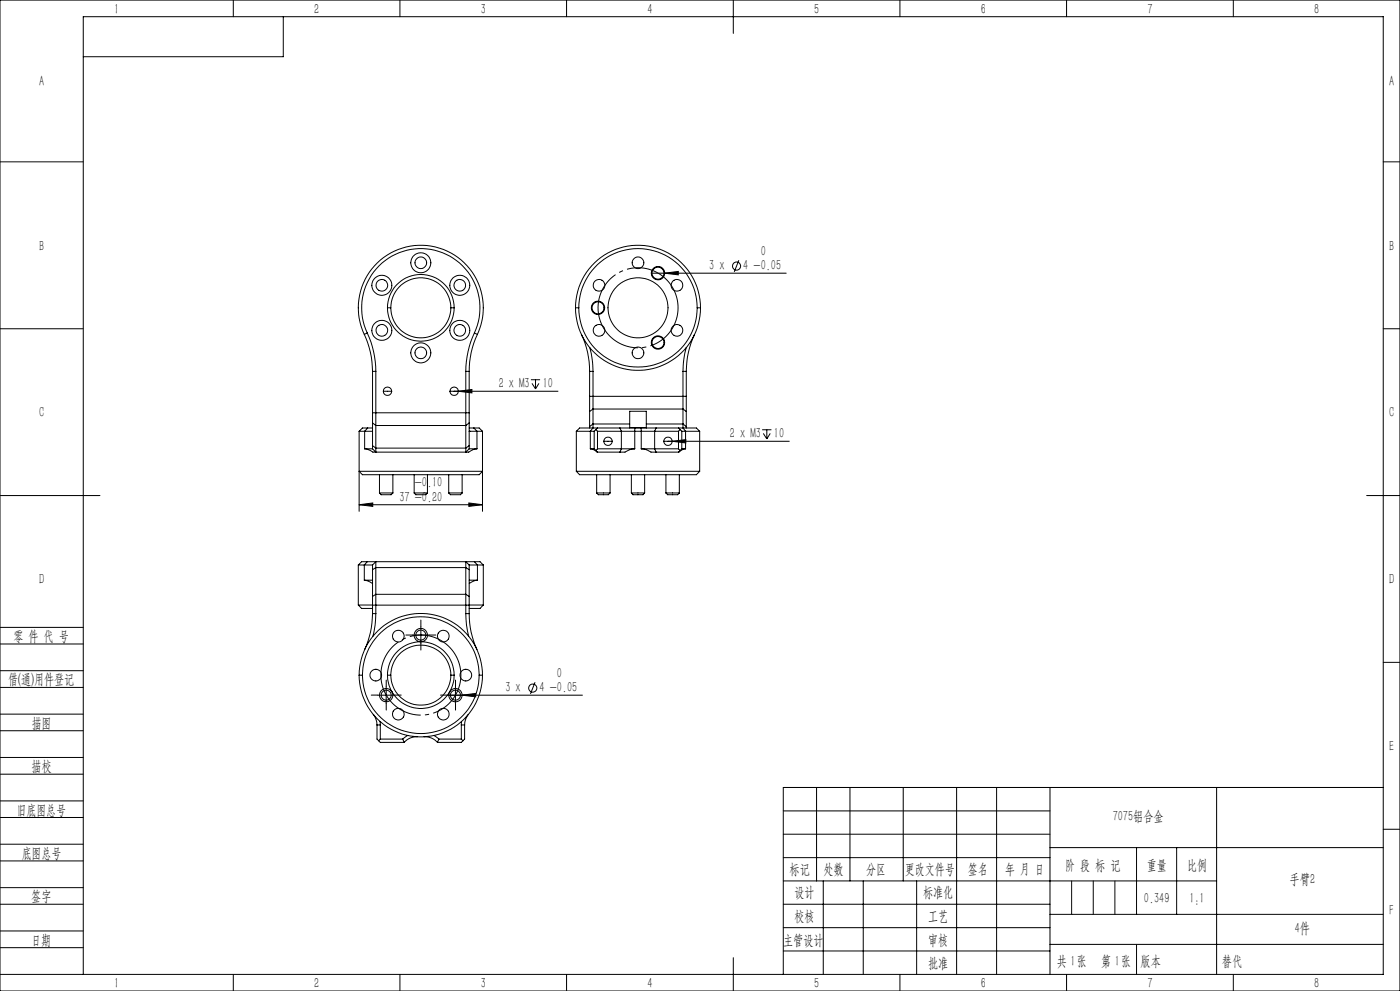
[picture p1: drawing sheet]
<svg xmlns="http://www.w3.org/2000/svg" width="420mm" height="297mm" viewBox="0 0 420 297" stroke-linecap="round" stroke-linejoin="round" font-family="sans-serif">
<g fill="none" stroke="#000" stroke-width=".3">
<path d="M0 0h420v297h-420zM70 0v5M85 5v12h-60M120 0v5M170 0v5M220 0v10M270 0v5M320 0v5M370 0v5M0 48.5h25M415 48.5h5M221.7 78l-1.4 3.5"/>
<path d="M0 98.5h25M110.2 99.8a27.7 27.7 0 0 1 2.5 11.5M110.2 99.8a17.8 17.8 0 0 1 16-25.3 17.8 17.8 0 0 1 16.1 25.3M110.2 99.8l-.9 .4M116.2 92.2a10 10 0 0 1 10-9.9 10 10 0 0 1 10 9.9M116.2 92.2a10 10 0 0 0 10 10.1 10 10 0 0 0 10-10.1M116.2 92.2h1M117.2 92.2a9 9 0 0 1 9-9 9 9 0 0 1 9.1 9M117.2 92.2a9 9 0 0 0 9 9.1 9 9 0 0 0 9.1-9.1M135.3 92.2h.9M142.3 99.8a27.7 27.7 0 0 0-2.6 11.5M142.3 99.8l.9 .4"/>
<path d="M172.6 92.2a18.8 18.8 0 0 1 18.8-18.7 18.8 18.8 0 0 1 18.7 18.7M172.6 92.2a18.8 18.8 0 0 0 18.8 18.8 18.8 18.8 0 0 0 18.7-18.8M172.6 92.2h1M173.6 92.2a17.8 17.8 0 0 1 17.8-17.7 17.8 17.8 0 0 1 17.8 17.7M173.6 92.2a17.8 17.8 0 0 0 17.8 17.8 17.8 17.8 0 0 0 17.8-17.8M195.4 81.9h40.5M199.4 81.9l4.1-.6v1.1zM209.2 92.2h.9M415 98.5h5M109.3 100.2a26.4 26.4 0 0 1 2.5 11.1M109.3 100.2a18.7 18.7 0 0 1 17-26.7 18.7 18.7 0 0 1 16.9 26.7M111.8 111.3h.9"/>
<path d="M111.8 111.3v12.4M112.7 111.3v16.2M115 117.3a1.25 1.25 0 0 0 1.3 1.2 1.25 1.25 0 0 0 1.2-1.2M115 117.3a1.25 1.25 0 0 1 1.3-1.3 1.25 1.25 0 0 1 1.2 1.3M115 117.3h2.5M135 117.3a1.23 1.23 0 0 0 1.2 1.2 1.23 1.23 0 0 0 1.3-1.2M135 117.3a1.24 1.24 0 0 1 1.2-1.3 1.24 1.24 0 0 1 1.3 1.3M135 117.3h32.4M137.5 117.3l4.1-.6v1.1zM139.7 111.3v16.2M139.7 111.3h1.1M140.8 111.3v12.4"/>
<path d="M143.2 100.2a25.1 25.1 0 0 0-2.4 11.1M159.3 113.8h2.7M159.6 114.9l1.1 1.7M160.7 113.8v2.8M161.7 114.9l-1 1.7M174.4 100.2a25.1 25.1 0 0 1 2.5 11.1M176.9 118.8v4.5M176.9 111.3h1M176.9 111.3v7.5M176.9 118.8h29M177 104.2a28 28 0 0 1 .9 7.1M177.9 111.3v11.3"/>
<path d="M204.9 111.3v11.3M204.9 111.3h1M205.8 104.2a28 28 0 0 0-.9 7.1M205.9 118.8v4.5M205.9 111.3v7.5M208.4 100.2a26.4 26.4 0 0 0-2.5 11.1M107.7 129.3h1.7M107.7 129.3v23.9M109.4 134.5l1.1 .3a3.1 3.1 0 0 0 2.2 .7M109.4 134.5h2.4M109.4 129.3h2.3M109.4 129.3v5.2"/>
<path d="M110.3 128.3h1.5M110.3 128.3h-1.6l-1 1M110.3 128.3l-.9 1M111.8 123.7v3M111.8 133.6v.9M111.8 123.7h29M111.8 126.7v6.9M111.8 126.7l.9 .8M111.8 133.6l.9 .7M111.8 134.5l.9 1M112.7 134.3v1.2M112.7 127.5v6.8"/>
<path d="M112.7 127.5h27M112.7 134.3h27M112.7 135.5h27M139.7 134.3v1.2M139.7 127.5v6.8M140.8 123.7v3M140.8 133.6v.9M140.8 129.3h.1M140.8 134.5h2.3M140.8 129.3h2.3M140.8 128.3h1.4M140.8 126.7v6.9"/>
<path d="M140.8 126.7l-1.1 .8M140.8 133.6l-1.1 .7M140.8 134.5l-1.1 1M142.2 128.3h1.6l.9 1M142.2 128.3l.9 1M143.1 134.5l-1.1 .2-1.4 .8h-.9M143.1 129.3h1.6M143.1 129.3v5.2M144.7 129.3v23.9M172.9 129.3h4.2M172.9 129.3v11.9M176.9 127.8v.5"/>
<path d="M176.9 123.3v4.5M177.1 134.5l.9 .3 1.2 .7M177.1 134.5h1.2M177.1 129.3h1.2M177.1 129.3v5.2M177.9 128.3h1.3M177.9 128.3h-4l-1 1M177.9 128.3l-.8 1M177.9 127.1v1M177.9 127.1h11M177.9 122.6v4.5M177.9 128.1v.1"/>
<path d="M177.9 127.1l-1 .7M177.9 122.6h27M177.9 122.6l-1 .7M177.9 128.1l-.1 .2M178.3 134.5l.9 1M178.3 129.3v5.2M178.8 128.8l.4 .5M179.2 135.5h6.8M179.2 129.3h7.2M179.2 134.5h7.2M179.2 129.3v5.2M179.2 128.3h6.8"/>
<path d="M179.2 134.5l-.4 .5M179.2 128.3l-.9 1M181.2 132.3a1.25 1.25 0 0 0 1.2 1.2 1.25 1.25 0 0 0 1.3-1.2M181.2 132.3a1.25 1.25 0 0 1 1.2-1.3 1.25 1.25 0 0 1 1.3 1.3M181.2 132.3h2.5M186 128.3h4.5M186 128.3l.4 1M186.4 134.5h4M186.4 129.3h4M186.4 129.3v5.2M186.4 134.5l-.4 1M188.9 128.2h5"/>
<path d="M188.9 128.3v-5h5v5M190.4 134.5a5.1 5.1 0 0 0-2.9 1h-1.5M190.4 129.3h2M190.4 129.3v5.2M190.5 128.3h1.8M190.5 128.3l-.1 1M192.3 128.3h4.5M192.3 128.3l.1 1M192.4 134.5a5.3 5.3 0 0 1 2.9 1h1.5M192.4 134.5h4M192.4 129.3h4M192.4 129.3v5.2"/>
<path d="M193.9 127.1h11M196.4 129.3h7.2M196.4 134.5h7.2M196.4 129.3v5.2M196.4 134.5l.4 1M196.8 135.5h6.8M196.8 128.3h6.8M196.8 128.3l-.4 1M199.1 132.3a1.25 1.25 0 0 0 1.3 1.2 1.25 1.25 0 0 0 1.2-1.2M199.1 132.3a1.25 1.25 0 0 1 1.3-1.3 1.25 1.25 0 0 1 1.2 1.3M201.6 132.3l4.1-.5v.9zM203.6 128.3h1.3"/>
<path d="M203.6 129.3v5.2M203.6 128.3l.9 1M203.6 134.5l.4 .5M204 128.8l-.4 .5M204.5 129.3h1.2M204.5 134.5h1.2M204.5 129.3v5.2M204.5 134.5l-.9 1M204.9 128.1v.1M204.9 127.1v1M204.9 127.1l1 .7M204.9 122.6v4.5"/>
<path d="M204.9 122.6l1 .7M204.9 128.1l.1 .2M204.9 128.3h4l1 1M204.9 128.3l.8 1M205.7 134.5l-1 .3-1.1 .7M205.7 129.3h4.2M205.7 129.3v5.2M205.9 127.8v.5M205.9 123.3v4.5M209.9 129.3v11.9M228.6 128.8h2.8M229 129.9l1 1.6"/>
<path d="M230 128.8v2.7M231.1 129.9l-1.1 1.6M236.8 132.3h-37.7M0 148.5h30M107.7 151.3l4.1-.6v1.1zM107.7 151.3h37M107.7 141.2h37l-.9 1.1h-35.1zM113.8 147.7h4.1M113.8 147.7l.5 .6h1.4a2.25 2.25 0 0 0 2.2-.6M113.8 142.3v5.4M117.9 142.3v5.4M124.2 147.7h4"/>
<path d="M124.2 147.7l.5 .6h3l.5-.6M124.2 142.3v5.4M128.2 142.3v5.4M134.6 147.7a2.6 2.6 0 0 0 2.6 .6h.9l.5-.6M134.6 147.7h4M134.6 142.3v5.4M138.6 142.3v5.4M140.7 150.7l4 .6-4 .5zM172.9 141.2h37M172.9 141.2l1 1.1h35l1-1.1M179 147.7h4M179 147.7l.5 .6h3l.5-.6"/>
<path d="M179 142.3v5.4M183 142.3v5.4M189.4 147.7h4M189.4 147.7l.5 .6h3l.5-.6M189.4 142.3v5.4M193.4 142.3v5.4M199.8 147.7l.5 .6h3l.5-.6M199.8 147.7h4M199.8 142.3v5.4M203.8 142.3v5.4M410 148.5h10M107.5 169.3h1.8"/>
<path d="M107.5 169.3v12M109.3 169.3h2.5M109.3 173.9h2.5M109.3 173.9l1.1 .2 1.4 .8M109.3 169.3v4.6M110.2 168.3h2.5M110.2 168.3h-1.7l-1 1M110.2 168.3l-.9 1M111.8 178.7v2.7M111.8 169.3v1.4M111.8 170.7v8M112.7 178.1v5.8"/>
<path d="M112.7 168.3v1.8M112.7 170.1v8M112.7 178.1h27M112.7 178.1l-.9 .6M112.7 170.1l-.9 .6M112.7 170.1h27M112.7 168.3l-.9 1M112.7 168.3h27M139.7 178.1v5.8M139.7 168.3v1.8M139.7 168.3h2.6M139.7 170.1v8"/>
<path d="M139.7 178.1l1.1 .6M139.7 170.1l1.1 .6M139.7 168.3l1.1 1M140.8 178.7v2.7M140.8 169.3v1.4M140.8 169.3h2.4M140.8 173.9h2.4M140.8 170.7v8M142.3 168.3h1.7l1 1M142.3 168.3l.9 1M143.2 173.9l-1.1 .2-1.3 .8M143.2 169.3h1.8"/>
<path d="M143.2 169.3v4.6M145 169.3v12M0 193h25M0 188h25M107.5 181.3h4.3M107.5 181.3l1 1h3.2M111.8 183.9a25.8 25.8 0 0 1-2.4 10.8M111.8 181.4v2.5M111.8 183.9h.9M111.8 181.4h29M112.7 183.9a25.3 25.3 0 0 1-.8 6.8M123.8 190.3h4.9"/>
<path d="M126.3 187.9v4.9M126.3 192.3a10 10 0 0 0-10.1 10M126.3 192.3a10 10 0 0 1 9.9 10M139.7 183.9a25.3 25.3 0 0 0 .9 6.8M139.7 183.9h1.1M140.8 183.9a25 25 0 0 0 2.3 10.8M140.8 181.3h4.2M140.8 181.4v2.5M145 181.3l-1 1h-3.2M415 198.5h5M0 206h25M0 201h25"/>
<path d="M0 219h25M0 214h25M107.7 202.3a18.5 18.5 0 0 0 18.5 18.5 18.5 18.5 0 0 0 18.5-18.5M107.7 202.3a18.5 18.5 0 0 1 18.5-18.4 18.5 18.5 0 0 1 18.5 18.4M107.7 202.3h1M108.7 202.3a17.5 17.5 0 0 0 17.5 17.5 17.5 17.5 0 0 0 17.6-17.5M108.7 202.3a17.5 17.5 0 0 1 17.5-17.4 17.5 17.5 0 0 1 17.6 17.4M112 214.1a5.4 5.4 0 0 1 1.1 3.2M113.1 217.3h1M113.1 217.3v4.2l1 1h7.1M113.3 208.3h5.1M114 216.2l.1 1.1"/>
<path d="M114.1 217.3v4.2M115.9 205.8v5.1M116.2 202.3a10 10 0 0 0 10 10 10 10 0 0 0 10-10M116.2 202.3h1M117.2 202.3a9 9 0 0 0 9 9 9 9 0 0 0 9.1-9M117.2 202.3a9 9 0 0 1 9-9 9 9 0 0 1 9.1 9M135.3 202.3h.9M136.6 205.8v5.1M138.4 217.3h1M138.4 217.3v4.2M138.5 216.2l-.1 1.1M138.6 208.3l4.1-.5v1z"/>
<path d="M139.4 217.3v4.2l-1 1h-7.2M140.5 214.1a5.2 5.2 0 0 0-1.1 3.2M143.8 202.3h.9M160.5 204.5l-1.4 3.5M174.7 208.3h-40.6M0 232h25M0 227h25M114.1 221.5h6.7M114.1 221.5l-.5 .5M120.8 221.5l.4 1M122.3 220.4l-1.5 1.1M125.3 220.8a5 5 0 0 0-4.1 1.7"/>
<path d="M127.2 220.8a5 5 0 0 1 4 1.7M130.1 220.4l1.6 1.1M131.7 221.5l-.5 1M131.7 221.5h6.7M138.4 221.5l.5 .5M245 236v28M255 236v28M271 236v28M287 236v56M299 236v56M315 236v56M365 236v56"/>
<path d="M415 236h-180v56M0 245h25M0 240h25M0 258h25M0 253h25M235 243h80M235 250h80M235 257h80M315 254h100M341 254v20M353 254v20M415 248.5h5"/>
<path d="M0 271h25M0 266h25M0 279h25M235 271h80M235 264h130M235 278h80M247 264v28M259 264v28M275 264v28M315 274h100M0 284h25M0 292h415v-287h-390v287"/>
<path d="M70 292v5M120 292v5M170 292v5M220 287v10M235 285h80M270 292v5M315 283h100M320 292v5M370 292v5"/>
<circle cx="126.2" cy="78.7" r="1.74"/>
<circle cx="126.3" cy="78.8" r="3"/>
<circle cx="191.4" cy="78.7" r="1.74"/>
<circle cx="221" cy="79.7" r="1.21"/>
<circle cx="114.5" cy="99" r="1.75"/>
<circle cx="114.6" cy="99" r="2.99"/>
<circle cx="114.6" cy="85.5" r="2.99"/>
<circle cx="114.6" cy="85.5" r="1.74"/>
<circle cx="137.9" cy="99" r="1.74"/>
<circle cx="137.9" cy="85.5" r="1.75"/>
<circle cx="137.9" cy="85.5" r="3"/>
<circle cx="137.9" cy="99" r="3"/>
<circle cx="179.4" cy="92.3" r="2"/>
<circle cx="179.4" cy="92.2" r="1.79"/>
<circle cx="179.7" cy="85.5" r="1.75"/>
<circle cx="179.7" cy="99" r="1.74"/>
<circle cx="191.4" cy="92.2" r="9"/>
<circle cx="197.4" cy="81.9" r="2"/>
<circle cx="197.4" cy="81.9" r="1.81"/>
<circle cx="203.1" cy="85.5" r="1.74"/>
<circle cx="203.1" cy="99" r="1.75"/>
<circle cx="126.2" cy="105.8" r="1.75"/>
<circle cx="126.3" cy="105.8" r="3"/>
<circle cx="191.4" cy="105.8" r="1.75"/>
<circle cx="197.4" cy="102.7" r="2"/>
<circle cx="197.4" cy="102.6" r="1.81"/>
<circle cx="119.5" cy="190.6" r="1.74"/>
<circle cx="126.2" cy="190.3" r="1.5"/>
<circle cx="126.2" cy="190.3" r="1.99"/>
<circle cx="133" cy="190.6" r="1.75"/>
<circle cx="112.7" cy="202.3" r="1.75"/>
<circle cx="115.9" cy="208.3" r="1.51"/>
<circle cx="115.9" cy="208.3" r="2"/>
<circle cx="119.5" cy="214" r="1.75"/>
<circle cx="133" cy="214" r="1.76"/>
<circle cx="136.6" cy="208.3" r="1.51"/>
<circle cx="136.6" cy="208.3" r="2"/>
<circle cx="139.7" cy="202.3" r="1.76"/>
<circle cx="159.8" cy="206.2" r="1.21"/>
</g>
<path d="M202.9 88.7a12 12 0 0 0-20-4.9 12 12 0 0 0 5.2 20 12 12 0 0 0 15-14.1l-.2-1M137.7 198.8a12 12 0 0 0-20-4.9 12 12 0 0 0 5.2 19.9 12 12 0 0 0 15.1-14l-.3-1" fill="none" stroke="#000" stroke-width=".3" stroke-dasharray="30.5 1.3 1.3 1.3" stroke-dashoffset="11.8" stroke-linecap="butt"/>
<path d="M123.8 190.3h-2M126.3 187.8v-2M126.3 192.8v2M128.8 190.3h2M113.4 208.3h-2M115.9 205.8v-2M115.9 210.8v2M118.4 208.3h2M134.2 208.3h-2M136.7 205.8v-2M136.7 210.8v2M139.2 208.3h2" fill="none" stroke="#000" stroke-width=".3" stroke-dasharray="30.5 1.3 1.3 1.3"/>
<path d="M321.5 264v10M328 264v10M334.5 264v10M341 283v9" fill="none" stroke="#0a0605" stroke-width=".3"/>
<g fill="#000">
<path d="M201.6 132.3l4.1-.5v.9zM138.6 208.3l4.1-.5v1z"/>
<path d="M137.5 117.3l4.1 .5v-1.1zM199.4 81.9l4.1 .5v-1.1z"/>
<path d="M140.7 150.7l4 .6-4 .5zM107.7 151.3l4.1-.6v1.1z"/>
</g>
<g font-size="4.4">
<text x="34.2" y="4.1">1</text>
<text x="94.2" y="4.1">2</text>
<text x="144.2" y="4.1">3</text>
<text x="194.2" y="4.1">4</text>
<text x="244.2" y="4.1">5</text>
<text x="294.2" y="4.1">6</text>
<text x="344.2" y="4.1">7</text>
<text x="394.2" y="4.1">8</text>
<text x="11.7" y="25.9">A</text>
<text x="416.7" y="25.9">A</text>
<text x="11.7" y="75.1">B</text>
<text x="228.2" y="76.7">0</text>
<text x="416.7" y="75.1">B</text>
<text x="212.7" y="81">3 x</text>
<text x="223" y="81">4 -0.05</text>
<text x="149.6" y="116.4">2 x M3</text>
<text x="162.8" y="116.4">10</text>
<text x="11.7" y="125.1">C</text>
<text x="416.7" y="125.1">C</text>
<text x="219" y="131.4">2 x M3</text>
<text x="232.2" y="131.4">10</text>
<text x="124.4" y="146">-0.10</text>
<text x="119.8" y="150.4">37 -0.20</text>
<text x="11.7" y="175.1">D</text>
<text x="416.7" y="175.1">D</text>
<text x="4" y="192">零 件 代 号</text>
<text x="167.1" y="203.1">0</text>
<text x="2.5" y="205.1">借(通)用件登记</text>
<text x="151.6" y="207.5">3 x</text>
<text x="161.8" y="207.5">4 -0.05</text>
<text x="9.5" y="218.1">描图</text>
<text x="416.7" y="225.1">E</text>
<text x="9.5" y="231.1">描校</text>
<text x="5" y="244.1">旧底图总号</text>
<text x="333.8" y="246.2">7075铝合金</text>
<text x="6.5" y="257.1">底图总号</text>
<text x="236.9" y="261.9">标记</text>
<text x="247.1" y="261.9">处数</text>
<text x="259.9" y="261.9">分区</text>
<text x="271.5" y="261.9">更改文件号</text>
<text x="290.4" y="261.9">签名</text>
<text x="301.5" y="261.9">年 月 日</text>
<text x="319.5" y="260.6">阶 段 标 记</text>
<text x="344" y="260.6">重量</text>
<text x="356.1" y="260.6">比例</text>
<text x="238.3" y="268.9">设计</text>
<text x="276.9" y="268.9">标准化</text>
<text x="386.9" y="264.8">手臂2</text>
<text x="9.4" y="270.1">签字</text>
<text x="343.2" y="270.7">0.349</text>
<text x="356.8" y="270.7">1:1</text>
<text x="416.8" y="274.4">F</text>
<text x="238.3" y="276.1">校核</text>
<text x="278.4" y="276">工艺</text>
<text x="388.4" y="279.6">4件</text>
<text x="9.4" y="283.2">日期</text>
<text x="234.9" y="283.3">主管设计</text>
<text x="278.4" y="283.3">审核</text>
<text x="278.4" y="290.2">批准</text>
<text x="317.1" y="289.4">共 张</text>
<text x="321.1" y="289.4">1</text>
<text x="330.3" y="289.4">第 张</text>
<text x="334.5" y="289.4">1</text>
<text x="342.1" y="289.4">版本</text>
<text x="34.2" y="296.1">1</text>
<text x="94.2" y="296.1">2</text>
<text x="144.2" y="296.1">3</text>
<text x="194.2" y="296.1">4</text>
<text x="244.2" y="296.1">5</text>
<text x="294.2" y="296.1">6</text>
<text x="344.2" y="296.1">7</text>
<text x="394.2" y="296.1">8</text>
</g>
<text font-size="4.4" fill="#0a0605" x="366.6" y="289.4">替代</text>
</svg>
